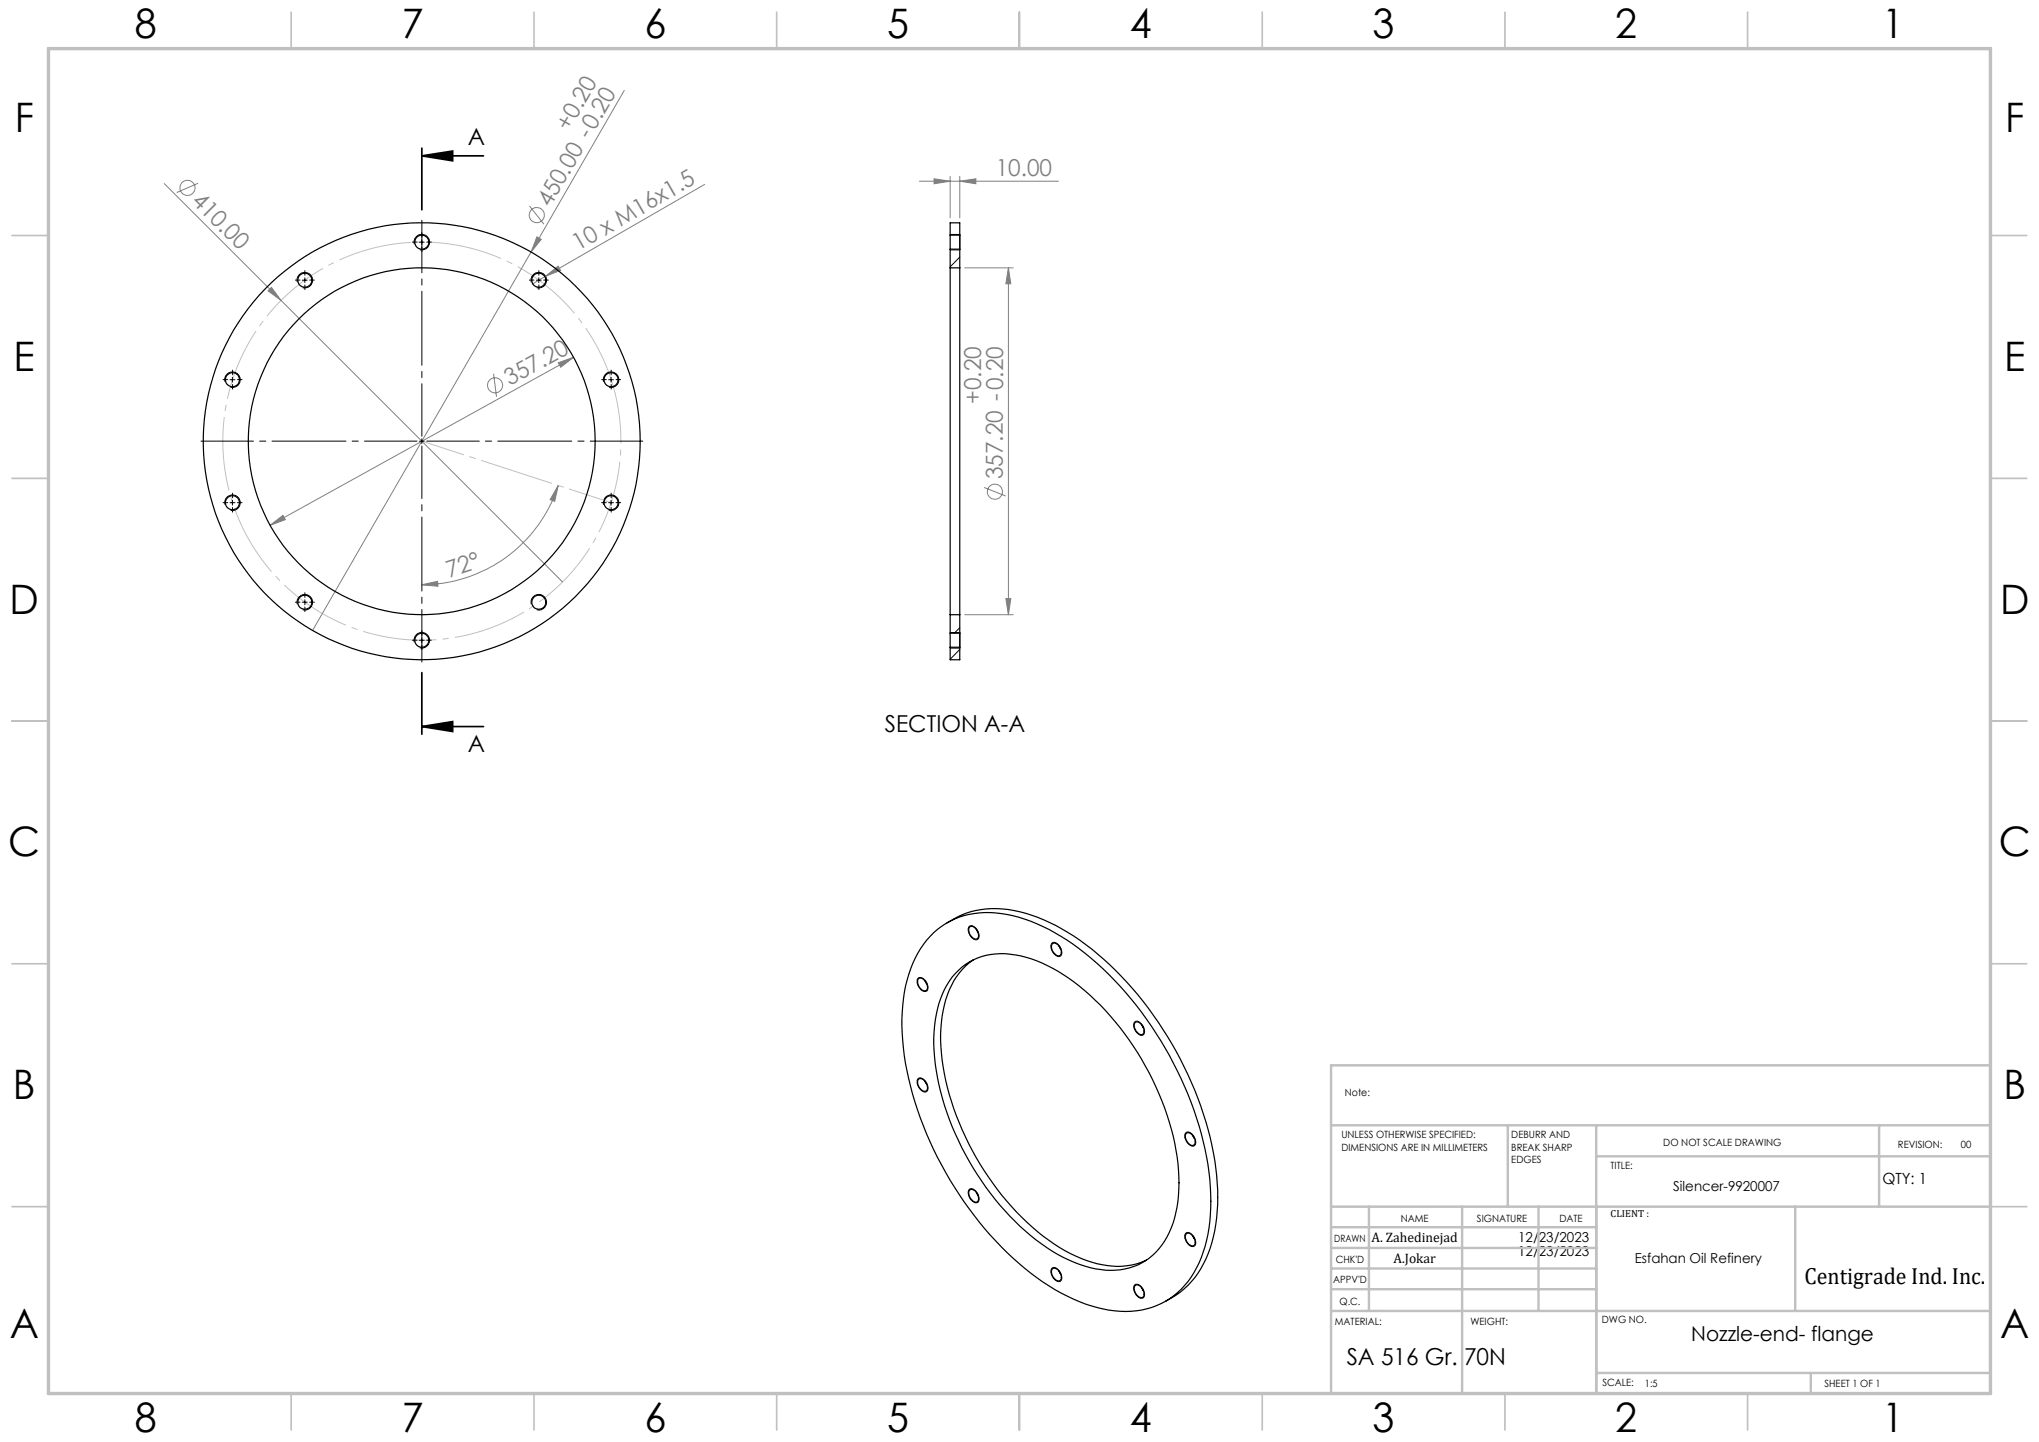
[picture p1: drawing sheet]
<svg xmlns="http://www.w3.org/2000/svg" width="420mm" height="297mm" viewBox="0 0 420 297" stroke-linecap="round" stroke-linejoin="round" font-family="sans-serif">
<g fill="none" stroke="#808080" stroke-width=".21">
<path d="M128.6 18.6l-19.2 33.3M33.8 37.8l24.1 24.1M40.8 37.7l-4.4 1.9M145.1 38l-32.7 18.9M189.4 37.3h28.6M192.4 36.8l3.3 .5-3.3 .5zM195.7 36.3v8.6M197.7 37.3l3.3-.5v1zM197.7 36.3v8.6M55.2 59.9l.7-.7 2 2.7zM109.1 42.4l2.9 3.8M109.4 51.9l-45 78"/>
<path d="M110.6 48.8l.9 .5-2.1 2.6zM112.4 56.9l2.6-2.1 .5 .9zM112.4 56.9l-2.8 1.6M198.7 55.2h10M207.7 55.2l.5 3.3h-1zM207.7 55.2v71.4M57.9 61.9l58 58M101.7 77l.6 4.7M115 74.7l3.1-1.1-2.6 2zM118.1 73.6l-62.5 34.6M55.6 108.2l2.7-2.1 .5 .9zM115 100l-.7 3.3-1-.4z"/>
<path d="M115 100a29.5 29.5 0 0 1-28.1 20.4M202.7 100.4l4.5 1.8M86.9 120.4l3.2-.7 .1 1.1zM198.7 126.6h10M207.2 123.3h1l-.5 3.3z"/>
<circle cx="38.6" cy="38.7" r="1.56"/>
<circle cx="110.6" cy="44.3" r="1.56"/>
<circle cx="102" cy="79.4" r="1.56"/>
<circle cx="204.9" cy="101.3" r="1.55"/>
</g>
<path d="M86.9 32.1h12.7M86.9 30.5v12.7M86.9 32.1l6.3-1v2zM86.9 138.5v12.7M86.9 149.6h12.7M86.9 149.6l6.3-1v2.1z" fill="none" stroke="#000" stroke-width=".35"/>
<path d="M126.1 78.9a41 41 0 0 0-68.7-16.5 41 41 0 0 0 18.9 68.1 41 41 0 0 0 50.4-49.6l-.6-2" fill="none" stroke="#c0c0c0" stroke-width=".21" stroke-dasharray="15.2 1.3 1.3 1.3" stroke-dashoffset="2.6" stroke-linecap="butt"/>
<g fill="none" stroke="#000" stroke-width=".21">
<path d="M61.2 58.1a1.6 1.6 0 0 1 1.4-2 1.6 1.6 0 0 1 1.8 1.8 1.6 1.6 0 0 1-2 1.4M62.3 57.7h1M62.8 57.2v1M85.3 50.3a1.6 1.6 0 0 1 1.4-2 1.6 1.6 0 0 1 1.8 1.7 1.6 1.6 0 0 1-2 1.4M86.4 49.9h1M86.9 49.4v1M109.4 58.1a1.6 1.6 0 0 1 1.4-2 1.6 1.6 0 0 1 1.8 1.8 1.6 1.6 0 0 1-2 1.4M110.5 57.7h1M111 57.2v1M195.7 48.3h2M195.7 51.5h2M46.4 78.6a1.59 1.59 0 0 1 1.4-2 1.59 1.59 0 0 1 1.7 1.8 1.59 1.59 0 0 1-2 1.4"/>
<path d="M47.4 78.2h1M47.9 77.7v1M124.3 78.6a1.6 1.6 0 0 1 1.4-2 1.6 1.6 0 0 1 1.8 1.8 1.6 1.6 0 0 1-2.1 1.4M125.4 78.2h1M125.9 77.7v1M86.4 90.9h1M86.9 90.4v1M46.4 104a1.59 1.59 0 0 1 1.4-2 1.59 1.59 0 0 1 1.7 1.7 1.59 1.59 0 0 1-2 1.4M47.4 103.5h1M47.9 103v1M124.3 104a1.6 1.6 0 0 1 1.4-2.1 1.6 1.6 0 0 1 1.8 1.8 1.6 1.6 0 0 1-2.1 1.4M125.4 103.5h1"/>
<path d="M125.9 103v1M61.2 124.5a1.6 1.6 0 0 1 1.4-2.1 1.6 1.6 0 0 1 1.8 1.8 1.6 1.6 0 0 1-2 1.4M62.3 124h1M62.8 123.5v1.1M85.3 132.3a1.6 1.6 0 0 1 1.4-2 1.6 1.6 0 0 1 1.8 1.7 1.6 1.6 0 0 1-2 1.4M86.4 131.9h1M86.9 131.4v1M109.4 124.5a1.6 1.6 0 0 1 1.4-2.1 1.6 1.6 0 0 1 1.8 1.8 1.6 1.6 0 0 1-2 1.4M195.7 130.3h2M195.7 133.5h2M199.6 190.8a1.28 1.28 0 0 1 1.8 1l.1 .2a.95 .95 0 0 1-.6 1.6 2.15 2.15 0 0 1-1.3-2.8zM216.6 194.3a1.28 1.28 0 0 1 1.9 1l.2 .5a.82 .82 0 0 1-.3 1.2 .82 .82 0 0 1-1.2-.4 1.98 1.98 0 0 1-.6-2.3z"/>
<path d="M189.1 201.5a1.18 1.18 0 0 1 1.7 .8 1.23 1.23 0 0 1-.2 1.9 2.06 2.06 0 0 1-1.5-2.7zM233.7 210.5a1.03 1.03 0 0 1 1.5 .5 1.38 1.38 0 0 1 0 2.3 2.09 2.09 0 0 1-1.5-2.8zM189.1 222.2a1.07 1.07 0 0 1 1.5 .5 1.57 1.57 0 0 1 .1 2.2 2.03 2.03 0 0 1-1.6-2.7zM244.4 233.2a1.88 1.88 0 0 1 1.9 2.1 .74 .74 0 0 1-.5 .8 .74 .74 0 0 1-.9-.4 1.78 1.78 0 0 1-.5-2.5zM199.7 245a1.35 1.35 0 0 1 1.7 1l.2 .5a.82 .82 0 0 1-.2 1.2 .82 .82 0 0 1-1.2-.4 1.88 1.88 0 0 1-.5-2.3zM244.2 254a1.2 1.2 0 0 1 1.8 .8 1.18 1.18 0 0 1-.2 1.9 2.03 2.03 0 0 1-1.6-2.7zM216.6 261.3a1.28 1.28 0 0 1 1.9 .9l.2 .5a.82 .82 0 0 1-.3 1.2 .82 .82 0 0 1-1.2-.4 1.98 1.98 0 0 1-.6-2.2zM233.8 264.6a1.47 1.47 0 0 1 1.8 1.2l.1 .3a.83 .83 0 0 1-.3 1.2 .83 .83 0 0 1-1.1-.3 1.92 1.92 0 0 1-.5-2.4z"/>
</g>
<path d="M86.9 90.9l39 12.6" fill="none" stroke="#c0c0c0" stroke-width=".21" stroke-dasharray="15.2 1.3 1.3 1.3" stroke-dashoffset="6.2"/>
<g fill="none" stroke="#c0c0c0" stroke-width=".35">
<path d="M60 2.5v7.5M110 2.5v7.5M160 2.5v7.5M210 2.5v7.5M260 2.5v7.5M310 2.5v7.5M360 2.5v7.5M2.5 48.5h7.5M410 48.5h7.5M2.5 98.5h7.5M410 98.5h7.5M2.5 148.5h7.5"/>
<path d="M410 148.5h7.5M2.5 198.5h7.5M410 198.5h7.5M2.5 248.5h7.5M410 248.5h7.5M60 287v7.5M110 287v7.5M160 287v7.5M210 287v7.5M260 287v7.5M310 287v7.5M360 287v7.5"/>
</g>
<g fill="none" stroke="#c0c0c0" stroke-width=".5">
<path d="M410 219.4h-135.8v67.4M274.2 231.8h135.8M310.6 231.8v16.7M328.8 231.8v55.2M328.8 238.2h81.2M387.1 231.8v16.7M274.2 248.5h135.8M274.2 257h54.6M274.2 252.8h54.6M282 248.5v21.5M301.2 248.5v38.3M316.9 248.5v21.5"/>
<path d="M369.8 248.5v21.5M274.2 265.5h54.6M274.2 261.3h54.6M274.2 270h135.8M328.8 282.8h81.2M373 282.8v4.2"/>
</g>
<path d="M10 10h400v277h-400z" fill="none" stroke="#c0c0c0" stroke-width=".7"/>
<path d="M85.9 90.9h-44.5M86.9 89.9v-44.5M86.9 91.9v44.5M87.9 90.9h44.5" fill="none" stroke="#000" stroke-width=".21" stroke-dasharray="15.2 1.3 1.3 1.3" stroke-dashoffset="4.4"/>
<g fill="none" stroke="#000" stroke-width=".21" stroke-dasharray="15.2 1.3 1.3 1.3">
<path d="M61.8 57.7h-1M62.8 56.7v-1M62.8 58.7v.9M63.8 57.7h.9M85.9 49.9h-1M86.9 48.9v-1M86.9 50.9v.9M87.9 49.9h.9M110 57.7h-1M111 56.7v-1M111 58.7v.9M112 57.7h.9"/>
<path d="M46.9 78.2h-.9M47.9 77.2v-1M47.9 79.2v.9M48.9 78.2h1M124.9 78.2h-1M125.9 77.2v-1M125.9 79.2v.9M126.9 78.2h.9M46.9 103.5h-.9M47.9 102.5v-.9M47.9 104.5v1M48.9 103.5h1"/>
<path d="M124.9 103.5h-1M125.9 102.5v-.9M125.9 104.5v1M126.9 103.5h.9M61.8 124h-1M62.8 123v-.9M62.8 125v1M63.8 124h.9M85.9 131.9h-1M86.9 130.9v-1M86.9 132.9v.9M87.9 131.9h.9"/>
</g>
<path d="M197.7 48.3v3.2M197.7 130.3v3.2" fill="none" stroke="#000" stroke-width=".25"/>
<path d="M86.9 32.1l6.3-1v2zM86.9 149.6l6.3-1v2.1z" fill="#000"/>
<g fill="#808080">
<path d="M55.2 59.9l.7-.7 2 2.7z"/>
<path d="M112.4 56.9l2.6-2.1 .5 .9z"/>
<path d="M110.6 48.8l.9 .5-2.1 2.6z"/>
<path d="M86.9 120.4l3.2-.7 .1 1.1zM115 100l-.7 3.3-1-.4z"/>
<path d="M192.4 36.8l3.3 .5-3.3 .5zM197.7 37.3l3.3-.5v1z"/>
<path d="M55.6 108.2l3.2-1.2-.5-.9zM115 74.7l.5 .9 2.6-2z"/>
<path d="M207.7 55.2l.5 3.3h-1zM207.2 123.3h1l-.5 3.3z"/>
</g>
<g fill="none" stroke="#000" stroke-width=".25">
<path d="M195.7 48.4v2.9M195.7 55.2v71.4M195.7 48.4v-2.5h2v2.5M195.7 51.3v3.9M195.7 48.4h2M195.7 51.3h2M195.7 55.2h2M197.7 48.4v2.9M197.7 55.2v71.4M197.7 51.3v3.9M195.7 130.4v2.9M195.7 130.4h2"/>
<path d="M195.7 126.6v3.8M195.7 133.3v2.6h2v-2.6M195.7 126.6h2M195.7 133.3h2M197.7 130.4v2.9M197.7 126.6v3.8M192.3 192.1a16.6 16.6 0 0 1 15.1-3.8 38.2 38.2 0 0 1 17.4 9.1 73 73 0 0 1 24.2 44 35 35 0 0 1-2 18.7 16.3 16.3 0 0 1-18.6 9.7 39.1 39.1 0 0 1-18.6-9.6 73.8 73.8 0 0 1-23.5-42.8 36.6 36.6 0 0 1 1.7-18.9l1.6-3.1 1.3-1.7zM195.1 190.1a18.6 18.6 0 0 1 16.1-2 45.1 45.1 0 0 1 18.6 11.8 74.1 74.1 0 0 1 20.4 39.1 37.9 37.9 0 0 1-1.4 19.2 17.7 17.7 0 0 1-8.7 9.8M199.7 190.9a1.24 1.24 0 0 1 1.7 .9l.1 .3a.75 .75 0 0 1 0 1 .75 .75 0 0 1-.9 .2 1.85 1.85 0 0 1-.9-2.4zM200.4 197.7a15.3 15.3 0 0 0-6.1 10.4 39.6 39.6 0 0 0 2.2 20.2 57.5 57.5 0 0 0 20.5 27.8 24.1 24.1 0 0 0 14.1 4.7l2.9-.5 2.1-.8M201.1 191.4l.3 .6M216.8 194.3a1.38 1.38 0 0 1 1.7 1.3 .75 .75 0 0 1 .1 1 .75 .75 0 0 1-1 .1 1.88 1.88 0 0 1-.8-2.4z"/>
<path d="M218.2 194.9l.3 .5M189.1 201.7l.1-.1a1.2 1.2 0 0 1 1.6 .9 .93 .93 0 0 1-.3 1.6 1.9 1.9 0 0 1-1.4-2.4zM190.6 202.1l.3 .5M196.8 200.5a12.9 12.9 0 0 1 12.3-3.8 31.8 31.8 0 0 1 16.5 9.3 58 58 0 0 1 17 33.6 26.3 26.3 0 0 1-2.2 15.2 12.7 12.7 0 0 1-13.7 6.7 30.1 30.1 0 0 1-15.5-8 57.8 57.8 0 0 1-18.7-35.7 24.5 24.5 0 0 1 3.1-15.8zM233.9 210.6a1.61 1.61 0 0 1 1.8 1.8 .66 .66 0 0 1-.5 .7 .66 .66 0 0 1-.8-.3 1.74 1.74 0 0 1-.5-2.2zM235.2 211.1l.3 .6M189.2 222.2a1.53 1.53 0 0 1 1.8 1.6 .71 .71 0 0 1-.3 .9 .71 .71 0 0 1-.9-.2 1.74 1.74 0 0 1-.6-2.3zM190.6 222.8l.3 .5M244.4 233.4a1.53 1.53 0 0 1 1.8 1.5 .71 .71 0 0 1-.3 .9 .71 .71 0 0 1-1-.2 1.85 1.85 0 0 1-.5-2.2zM245.7 233.9l.3 .6M199.7 245.1a1.5 1.5 0 0 1 1.8 1.5 .7 .7 0 0 1-.2 .9 .7 .7 0 0 1-1-.2 1.8 1.8 0 0 1-.6-2.2zM201.1 245.6l.3 .6"/>
<path d="M244.4 254.1a1.2 1.2 0 0 1 1.6 .9 .93 .93 0 0 1-.4 1.6 1.81 1.81 0 0 1-1.2-2.5zM245.7 254.6l.3 .6M216.8 261.3a1.38 1.38 0 0 1 1.7 1.2 .75 .75 0 0 1 .1 1 .75 .75 0 0 1-1 .2 1.88 1.88 0 0 1-.8-2.4zM218.2 261.8l.3 .6M233.7 264.9a.98 .98 0 0 1 1.6 .5 1.27 1.27 0 0 1 0 1.9 1.85 1.85 0 0 1-1.6-2.4zM235.2 265.3l.3 .5"/>
<circle cx="62.8" cy="57.7" r="1.45"/>
<circle cx="86.9" cy="49.9" r="1.45"/>
<circle cx="111" cy="57.7" r="1.45"/>
<circle cx="47.9" cy="78.2" r="1.45"/>
<circle cx="125.9" cy="78.2" r="1.45"/>
<circle cx="86.9" cy="90.9" r="35.7"/>
<circle cx="86.9" cy="90.9" r="45"/>
<circle cx="47.9" cy="103.5" r="1.45"/>
<circle cx="125.9" cy="103.5" r="1.45"/>
<circle cx="62.8" cy="124" r="1.46"/>
<circle cx="86.9" cy="131.9" r="1.45"/>
<circle cx="111" cy="124" r="1.46"/>
</g>
<path d="M197.7 52.9l-2 2.1M197.7 129.3l-1.1 1.1M197.7 133.8l-2 2" fill="none" stroke="#000" stroke-width=".21"/>
<g font-size="8.4">
<text x="27.7" y="7.9">8</text>
<text x="82.7" y="7.9">7</text>
<text x="132.7" y="7.9">6</text>
<text x="182.7" y="7.9">5</text>
<text x="232.7" y="7.9">4</text>
<text x="282.7" y="7.9">3</text>
<text x="332.7" y="7.9">2</text>
<text x="387.7" y="7.9">1</text>
<text x="3" y="27.1">F</text>
<text x="413" y="27.1">F</text>
<text x="2.8" y="76.4">E</text>
<text x="412.8" y="76.4">E</text>
<text x="2" y="126.4">D</text>
<text x="412" y="126.4">D</text>
<text x="1.7" y="176.4">C</text>
<text x="411.7" y="176.4">C</text>
<text x="2.7" y="226.4">B</text>
<text x="412.7" y="226.4">B</text>
<text x="2" y="275.6">A</text>
<text x="412" y="275.6">A</text>
<text x="27.7" y="294.9">8</text>
<text x="82.7" y="294.9">7</text>
<text x="132.7" y="294.9">6</text>
<text x="182.7" y="294.9">5</text>
<text x="232.7" y="294.9">4</text>
<text x="282.7" y="294.9">3</text>
<text x="332.7" y="294.9">2</text>
<text x="387.7" y="294.9">1</text>
</g>
<g font-size="4.8">
<text x="96.4" y="29.8">A</text>
<text x="96.4" y="154.9">A</text>
<text x="182.3" y="150.9">SECTION A-A</text>
<text x="371.7" y="264.5">Centigrade Ind. Inc.</text>
<text x="277.4" y="281.1">SA 516 Gr. 70N</text>
</g>
<g font-size="4.8" fill="#808080">
<text x="117.2" y="27.2" transform="rotate(-60 117.2 27.2)">+0.20</text>
<text x="39.3" y="41.7" transform="rotate(45 39.3 41.7)">410.00</text>
<text x="205.1" y="36.2">10.00</text>
<text x="113.3" y="42.9" transform="rotate(-60 113.3 42.9)">450.00 -0.20</text>
<text x="119.1" y="51.8" transform="rotate(-30 119.1 51.8)">10 x M16x1.5</text>
<text x="105" y="79.5" transform="rotate(-29 105 79.5)">357.20</text>
<text x="202.1" y="83.2" transform="rotate(-90 202.1 83.2)">+0.20</text>
<text x="206.6" y="98.7" transform="rotate(-90 206.6 98.7)">357.20 -0.20</text>
<text x="92.5" y="119" transform="rotate(-18 92.5 119)">72°</text>
</g>
<text font-size="4.2" x="348.4" y="276.1">Nozzle-end- flange</text>
<text font-size="3.2" x="387.7" y="243.9">QTY: 1</text>
<g font-size="2.8">
<text x="344.7" y="245.3">Silencer-9920007</text>
<text x="282.5" y="255.9">A. Zahedinejad</text>
<text x="312.7" y="255.9">12/23/2023</text>
<text x="287" y="260.1">A.Jokar</text>
<text x="312.7" y="258.7">12/23/2023</text>
<text x="336.7" y="260.1">Esfahan Oil Refinery</text>
</g>
<g font-size="2.1">
<text x="277" y="225.8">Note:</text>
<text x="276.3" y="234.5">UNLESS OTHERWISE SPECIFIED:</text>
<text x="276.3" y="237">DIMENSIONS ARE IN MILLIMETERS</text>
<text x="311.3" y="234.5">DEBURR AND</text>
<text x="311.3" y="237">BREAK SHARP</text>
<text x="311.3" y="239.5">EDGES</text>
<text x="342.6" y="235.9">DO NOT SCALE DRAWING</text>
<text x="391" y="236.5">REVISION:</text>
<text x="403.9" y="236.5">00</text>
<text x="331.8" y="240.8">TITLE:</text>
<text x="288.5" y="251.7">NAME</text>
<text x="304.2" y="251.7">SIGNATURE</text>
<text x="321.2" y="251.7">DATE</text>
<text x="331.8" y="250.7">CLIENT :</text>
<text x="274.8" y="255.8">DRAWN</text>
<text x="275.1" y="260.1">CHK'D</text>
<text x="274.6" y="264.2">APPV'D</text>
<text x="275.9" y="268.7">Q.C.</text>
<text x="275" y="273">MATERIAL:</text>
<text x="302.9" y="273">WEIGHT:</text>
<text x="330" y="272.5">DWG NO.</text>
<text x="330.1" y="285.6">SCALE:</text>
<text x="338.8" y="285.6">1:5</text>
<text x="375.8" y="285.6">SHEET 1 OF 1</text>
</g>
</svg>
